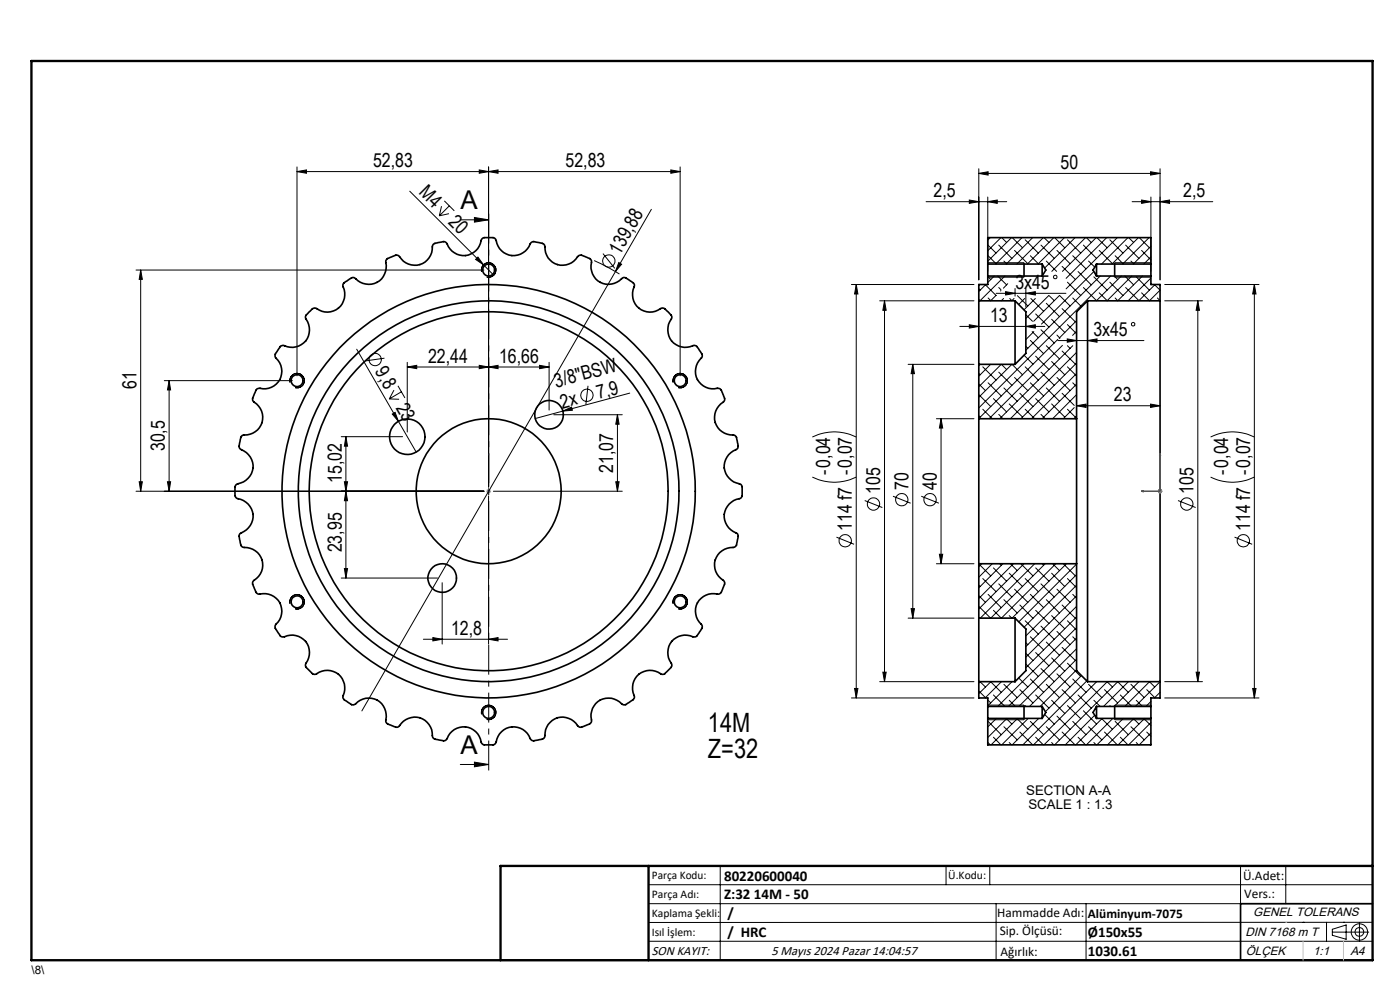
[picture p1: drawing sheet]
<svg xmlns="http://www.w3.org/2000/svg" width="297mm" height="210mm" viewBox="0 0 297 210" stroke-linecap="round" stroke-linejoin="round" font-family="sans-serif">
<g fill="none" stroke="#000" stroke-width=".35">
<path d="M209.6 56v2.6M209.6 56v-5.6h34.6v5.6M209.6 58.6v1.8h-2v3.4M209.6 58.6h11.5M209.6 56h11.5M217.2 55.7v3.1M221.1 56v2.6M221.1 56l.8 1.3-.8 1.3M232.6 56v2.6M232.6 56l-.7 1.3 .7 1.3M232.6 58.6h11.6M232.6 56h11.6"/>
<path d="M236.5 55.7v3.1M244.2 56v2.6M244.2 58.6v1.8h1.9v3.4M65.4 66.3l.4-.3a1.05 1.05 0 0 1 1.4-.5 3.8 3.8 0 0 0 4.8-.3 3.8 3.8 0 0 0 .7-4.7 1.33 1.33 0 0 1 1.1-1l.4-.3a.89 .89 0 0 1 1.3-.1 3.8 3.8 0 0 0 4.7 .7 3.8 3.8 0 0 0 1.6-4.5 3.1 3.1 0 0 1 2.2-1.2l.6 .2a3.8 3.8 0 0 0 4.5 1.8 3.8 3.8 0 0 0 2.7-4.1 2.82 2.82 0 0 1 2.1-.7 .82 .82 0 0 1 1 .4 3.8 3.8 0 0 0 4 2.5 3.8 3.8 0 0 0 3.3-3.5 2.81 2.81 0 0 1 2.2-.3 .79 .79 0 0 1 .9 .6 3.8 3.8 0 0 0 3.4 3.2 3.8 3.8 0 0 0 3.9-2.7 1.04 1.04 0 0 1 1.3-.1l.5 .1a1.06 1.06 0 0 1 1.2 .9 3.8 3.8 0 0 0 2.8 3.8 3.8 3.8 0 0 0 4.3-1.9 1.05 1.05 0 0 1 1.3 .1l.5 .2a1.04 1.04 0 0 1 1 1.1 3.8 3.8 0 0 0 2 4.3 3.8 3.8 0 0 0 4.7-1.1 3.9 3.9 0 0 1 2.3 1.3l.1 .4a3.8 3.8 0 0 0 .9 4.8 3.8 3.8 0 0 0 4.8 0 1.15 1.15 0 0 1 1.2 .6l.7 .7a.74 .74 0 0 1 .2 1 3.8 3.8 0 0 0 .2 4.8 3.8 3.8 0 0 0 4.7 .8 2.91 2.91 0 0 1 1.5 1.6 .77 .77 0 0 1-.1 1.1 3.8 3.8 0 0 0-.7 4.6 3.8 3.8 0 0 0 4.4 1.8 1.27 1.27 0 0 1 1 1.2 1.58 1.58 0 0 1 .2 1.5 3.9 3.9 0 0 0-1.9 4.5 3.9 3.9 0 0 0 4.1 2.7 1.3 1.3 0 0 1 .6 1.4l.1 .4a.89 .89 0 0 1-.4 1.3 3.8 3.8 0 0 0-2.4 4.1 3.8 3.8 0 0 0 3.5 3.3 4 4 0 0 1 .2 2.6l-.3 .3a3.8 3.8 0 0 0-3.5 3.5 3.8 3.8 0 0 0 2.8 4 3.8 3.8 0 0 1-.3 2.6l-.4 .3a3.8 3.8 0 0 0-4 2.8 3.8 3.8 0 0 0 1.9 4.4 1.85 1.85 0 0 1-.3 1.7 1.05 1.05 0 0 1-1.1 1 3.8 3.8 0 0 0-4.3 2.1 3.8 3.8 0 0 0 1 4.6 3.8 3.8 0 0 1-1.2 2.3l-.5 .1a3.8 3.8 0 0 0-4.8 1 3.8 3.8 0 0 0 .1 4.9l-.1 .6-.9 .8a.99 .99 0 0 1-1.4 .5 3.8 3.8 0 0 0-4.7 .3 3.8 3.8 0 0 0-.8 4.7 1.45 1.45 0 0 1-1 1l-.5 .3a.83 .83 0 0 1-1.2 .1 3.8 3.8 0 0 0-4.7-.7 3.8 3.8 0 0 0-1.7 4.5 3.7 3.7 0 0 1-2.4 1.2l-.4-.2a3.8 3.8 0 0 0-4.5-1.8 3.8 3.8 0 0 0-2.7 4.1 2.65 2.65 0 0 1-2 .7 .76 .76 0 0 1-1-.4 3.8 3.8 0 0 0-4.1-2.5 3.8 3.8 0 0 0-3.3 3.5 2.81 2.81 0 0 1-2.2 .3 .79 .79 0 0 1-.8-.6 3.8 3.8 0 0 0-3.5-3.2 3.8 3.8 0 0 0-3.9 2.6 1.28 1.28 0 0 1-1.5 .2l-.5-.1a.86 .86 0 0 1-1-.9 3.8 3.8 0 0 0-2.8-3.8 3.8 3.8 0 0 0-4.4 2 1.36 1.36 0 0 1-1.4-.3l-.5-.2a.91 .91 0 0 1-.8-1 3.8 3.8 0 0 0-2-4.3 3.8 3.8 0 0 0-4.6 1 1.11 1.11 0 0 1-1.2-.3l-.4-.3a1 1 0 0 1-.8-1.3 3.8 3.8 0 0 0-1.2-4.6 3.8 3.8 0 0 0-4.7 .1 1.29 1.29 0 0 1-1.3-.8 1.44 1.44 0 0 1-.8-1.2 3.8 3.8 0 0 0 .1-4.9 3.8 3.8 0 0 0-4.8-1 .99 .99 0 0 1-1-.8l-.3-.4a1.07 1.07 0 0 1-.2-1.5 3.7 3.7 0 0 0 .7-4.6 3.7 3.7 0 0 0-4.4-1.8 1.11 1.11 0 0 1-.9-1l-.1-.4a.99 .99 0 0 1 0-1.5 3.8 3.8 0 0 0 1.6-4.5 3.8 3.8 0 0 0-4-2.5 1.41 1.41 0 0 1-.6-1.4l-.1-.5a.86 .86 0 0 1 .4-1.2 3.8 3.8 0 0 0 2.4-4.1 3.8 3.8 0 0 0-3.4-3.3 2.92 2.92 0 0 1-.3-2.4l.4-.5a3.8 3.8 0 0 0 3.4-3.4 3.8 3.8 0 0 0-2.7-4 1.31 1.31 0 0 1-.1-1.6l.1-.5a.9 .9 0 0 1 .8-.9 3.8 3.8 0 0 0 3.8-2.9 3.8 3.8 0 0 0-1.9-4.3 1.43 1.43 0 0 1 .2-1.5l.3-.4a.86 .86 0 0 1 1-.8 3.8 3.8 0 0 0 4.2-2.1 3.8 3.8 0 0 0-1-4.6 2.59 2.59 0 0 1 .9-2 .81 .81 0 0 1 1.1-.4 3.8 3.8 0 0 0 4.6-1.1 3.8 3.8 0 0 0-.2-4.8 1.16 1.16 0 0 1 .6-1.1zM207.6 63.8v13.5M207.6 77.3v11.5M207.6 63.8h7.7M207.6 77.3h7.7M215.3 63.8v13.5M215.3 63.8l2.3 2.3v8.9l-2.3 2.3M230.7 63.8v80.8M230.7 63.8l-2.3 2.3v22.7"/>
<path d="M230.7 63.8h15.4M246.1 63.8v80.8M207.6 88.8v30.8M207.6 88.8h20.8M228.4 88.8v30.8M207.6 119.6v11.5M207.6 119.6h20.8M228.4 119.6v22.7l2.3 2.3M207.6 131.1v13.5M207.6 131.1h7.7M215.3 131.1v13.5M215.3 131.1l2.3 2.3v8.9l-2.3 2.3"/>
<path d="M207.6 144.6v3.5h2v1.8M207.6 144.6h7.7M209.6 149.9v2.5M209.6 152.4h11.5M209.6 152.4v5.6h34.6v-5.6M209.6 149.9h11.5M217.2 149.6v3.1M221.1 149.9v2.5M221.1 149.9l.8 1.2-.8 1.3M230.7 144.6h15.4M232.6 149.9v2.5M232.6 149.9l-.7 1.2 .7 1.3"/>
<path d="M232.6 152.4h11.6M232.6 149.9h11.6M236.5 149.6v3.1M244.2 149.9v2.5M246.1 144.6v3.5h-1.9v1.8M291.2 191.7h-28v12M106.2 203.7h185"/>
<circle cx="103.6" cy="57.3" r="1.27"/>
<circle cx="63" cy="80.7" r="1.25"/>
<circle cx="86.4" cy="92.6" r="3.8"/>
<circle cx="116.5" cy="88" r="3"/>
<circle cx="144.3" cy="80.7" r="1.27"/>
<circle cx="103.7" cy="104.2" r="43.8"/>
<circle cx="103.7" cy="104.2" r="40.4"/>
<circle cx="103.7" cy="104.2" r="15.4"/>
<circle cx="103.7" cy="104.2" r="38.1"/>
<circle cx="63" cy="127.7" r="1.25"/>
<circle cx="93.8" cy="122.6" r="3"/>
<circle cx="144.3" cy="127.7" r="1.27"/>
<circle cx="103.6" cy="151.1" r="1.27"/>
</g>
<g fill="none" stroke="#000" stroke-width=".21">
<path d="M63 36.4l2-.4v.8zM63 35.4v44.3M63 36.4h81.3M101.7 36l1.9 .4-1.9 .4zM103.6 36.4l2.1-.4v.8zM103.6 35.4v67.8M142.3 36l2 .4-2 .4zM144.3 35.4v44.3M207.6 36.8l2-.4v.7zM207.6 35.8v23.6M207.6 36.8h38.5M244.1 36.4l2 .4-2 .3z"/>
<path d="M246.1 35.8v23.6M28.9 57.3h73.8M29.8 57.3l.4 2h-.7zM29.8 57.3v46.9M86.9 40.6l15.7 15.6M93.7 43.7l-.5 2.1M94.3 42.6l2.1 2.1M95.3 45.3l-2.1 .5M95.3 43.7l-2.1 2.1M97.6 46.6h6M100.6 46.1l3 .5-3 .5zM100.9 55l.5-.5 1.2 1.7z"/>
<path d="M102.2 57.7a1.54 1.54 0 0 1 1.3-2 1.54 1.54 0 0 1 1.7 1.7 1.54 1.54 0 0 1-1.9 1.4M102.6 56.2l2.1 2.2M126 55.3l5.4 2.8M127.9 53.8l2.5 3.1M130.6 57.6l-53.8 93.2M131.3 55.7l.6 .3-1.3 1.6zM138.2 44.4l-7.6 13.2M196.5 42.8h17.1M205.6 42.4l2 .4-2 .3zM209.5 58.7l.7 .6M209.5 52l1.8 1.7M209.5 58.8h7.7"/>
<path d="M209.5 55.7h7.7M209.5 42.8l2.1-.4v.7zM209.5 41.8v15.7M209.6 54.2l1.8 1.8M210.1 50.4l-.6 .5M210.9 58.6l-1.4 1.3M211.7 58.6l1.8 1.8M211.9 52l2.8 2.8M212.3 50.4l-2.8 2.8M212.5 50.4l1 1M213 55.4l.6 .6M213.2 58.6l-5.3 5.2"/>
<path d="M214.6 50.4l-5.1 5M214.7 50.4l2.2 2.2M215.2 53.1l2.9 2.8M216.8 50.4l-5.6 5.6M217.5 50.9l2.8 2.8M218.6 54.2l1.7 1.8M219.1 50.4l-5.6 5.6M220.8 52l2.9 2.8M221.3 50.4l-5.6 5.6M221.5 50.4l1 1M222 55.4l2.2 2.2M223.6 50.4l-5.7 5.6"/>
<path d="M223.7 50.4l2.2 2.2M224.2 53.1l2.8 2.8M225.3 56.5l2.8 2.8M225.8 50.4l-5.6 5.6M226.4 59.9l2.9 2.8M226.4 50.9l2.9 2.8M227.6 54.2l2.8 2.8M228.1 50.4l-6.5 6.5M228.7 57.6l2.8 2.8M229.8 52l2.8 2.8M230.3 50.4l-7.2 7.2M230.5 50.4l1 1"/>
<path d="M230.9 55.4l1.3 1.2M232.1 57.6l-11.2 11.1M232.1 58.7l2.8 2.9M232.6 50.4l-7.2 7.2M232.7 50.4l2.2 2.2M233.2 53.1l2.8 2.8M233.4 58.6l-15.8 15.7M234.8 50.4l-8.6 8.6M235.4 59.9l2.8 2.8M235.4 50.9l2.8 2.8M235.6 58.6l-28 27.9M236.4 58.6l.7 .7"/>
<path d="M236.5 58.8h7.7M236.5 55.7h7.7M236.6 54.2l1.7 1.8M237 50.4l-10.8 10.9M237.9 58.6l-5.3 5.2M238.6 58.6l1.9 1.8M238.8 52l2.8 2.8M239.3 50.4l-5.6 5.6M239.4 50.4l1.1 1M239.9 55.4l.7 .6M240.1 58.6l-5.3 5.2M240.2 42.8h17.1"/>
<path d="M241.1 58.7l2.7 2.9M241.5 50.4l-5.6 5.6M241.7 50.4l2.1 2.2M242.2 53.1l2 2M242.2 42.4l2 .4-2 .3zM242.4 58.6l-5.3 5.2-.5-.6M243.8 50.4l-5.6 5.6M244.2 52.2l-3.8 3.8M244.2 54.5l-1.6 1.5M244.2 59l-4.9 4.8M244.2 41.8v15.7M246.1 42.8l2-.4v.7z"/>
<path d="M75.7 74.1l12.6 21.8M81.6 76l-4 .5M86.4 77.8l2-.3v.7zM86.4 76.9v14.7M86.4 77.8h30.1M101.7 77.5l1.9 .3-1.9 .4zM103.6 77.8l2.1-.3v.7zM114.5 77.5l2 .3-2 .4zM116.5 76.9v10.1M180.6 60.4h26M181.6 60.4l.4 2h-.7zM181.6 60.4v87.7"/>
<path d="M186.6 63.8h20M187.6 63.8v80.8M187.6 63.8l.4 2h-.7zM192.7 77.3h13.9M193.6 77.3l.4 2h-.7zM193.6 77.3v53.8M203.6 69.2h18.1M205.6 68.9l2 .3-2 .4zM207.6 79.2l.3 .3M207.6 63.5l.4 .3M207.6 61.2l.3 .4M207.9 77.3l-.3 .3"/>
<path d="M208.5 77.8l2.8 2.8M209 60.4l2.3 2.3M209.1 60.4l-1.5 1.4M209.6 63.2l.6 .6M210.1 77.3l-2.5 2.5M211.3 62.6l-1.2 1.2M211.3 62.2h14.8M211.9 78.9l2.8 2.8M211.9 61l.4 .4M212.3 61.6v.1M212.4 77.3l-4.8 4.7M212.4 77.3l1.1 1.1"/>
<path d="M212.9 63.3l-.5 .5M213.3 61.9l2 .3-2 .4zM213.8 60.2l-.9 .9M214.2 63.3l.5 .5M215.1 63.3l-.5 .5M215.3 61.2v1.6M215.8 62.7l2.3 2.2M216.9 79.5l-2.2-2.2-7.1 7M217.2 75.3l1.9 1.9M217.4 63.3l-1.3 1.3M217.5 77.8l2.8 2.8M217.6 73.5l.5 .4"/>
<path d="M217.6 66.8l1.4 1.3M217.6 69.2l2-.3v.7zM217.6 62.2l2-.3v.7zM217.6 61.2v3.9M218.6 72.2l2.8 2.8M218.7 63.3l2.7 2.7M219 70.3l1.3 1.3M219.3 70.3l-1.7 1.7M219.6 63.3l-2.4 2.4M219.7 75.6l2.8 2.8M219.7 66.6l2.8 2.8M220.8 78.9l2.9 2.8"/>
<path d="M220.8 69.9l2.9 2.9M222 73.3l2.8 2.8M222 64.3l2.8 2.9M222.5 62.7l-4.9 4.8M222.6 62.7l1.1 1.1M223.1 76.7l2.8 2.8M223.1 67.7l2.8 2.8M224.2 71.1l.7 .6M224.4 72l-16.8 16.8M224.4 72.2h18.3M224.7 62.7l-5.4 5.4M224.8 62.7l2.2 2.2"/>
<path d="M225.3 74.5l2.8 2.7M225.3 65.5l2.8 2.8M225.4 73.3l-15.6 15.5M226.4 71.9l2 .3-2 .4zM226.4 77.8l2 2M226.4 73.3l.6 .6M226.4 68.9l2 1.9M227.6 73.3l-15.5 15.5M227.6 63.2l1.8 1.9M228.4 74.7l-14.1 14.1M228.4 77l-11.8 11.8M228.4 79.2l-9.6 9.6"/>
<path d="M228.4 68l-3.7 3.7M228.4 70.3l-.9 .8M229.8 61l2.8 2.8M230.7 72.2l2-.3v.7zM233.2 62.1l1.7 1.7M238.8 61l2.8 2.8M244.9 60.4l1.2 1.2-2.3 2.2-1.6-1.7M245 60.4l-3.4 3.4M245.5 63.2l.6 .6M247.1 60.4h20M247.1 63.8h8M254.1 63.8l.4 2h-.7z"/>
<path d="M254.1 63.8v80.8M266.1 60.4l.4 2h-.8zM266.1 60.4v87.7M34.9 80.7h27.1M35.9 80.7v23.5M35.9 80.7l.3 2h-.7zM61.5 81.1a1.54 1.54 0 0 1 1.4-1.9 1.54 1.54 0 0 1 1.6 1.7 1.54 1.54 0 0 1-1.9 1.3M72.4 92.6h13M73.4 92.6l.3 2h-.6zM73.4 92.6v30M82.6 84.6l2.1 .1M83.2 87.8l.6-.3 .7 1.9z"/>
<path d="M83.6 82.8l-1 1.8M84.4 81.8l1.5 2.6M85.2 83.1l-2.6 1.5M117.5 88h14.5M119.4 87.2l1.8-.8 .2 .6zM119.4 87.2l-5.9 1.6M124.7 81.8l-.4 4.1M131 88v16.2M131 88l.3 2h-.7zM133.6 83.4l-14.2 3.8M142.8 81.1a1.54 1.54 0 0 1 1.4-1.9 1.54 1.54 0 0 1 1.6 1.7 1.54 1.54 0 0 1-1.9 1.3M172.3 92.7a10.4 10.4 0 0 1 9.3 0"/>
<path d="M198.6 88.8h8M199.6 88.8l.4 2h-.7zM199.6 88.8v30.8M207.6 88.2l.3 .3M207.6 83.7l2.6 2.5M207.6 81.4l1.5 1.5M208.5 86.8l2 2M209.6 81.2l2.8 2.8M210.7 84.6l2.8 2.8M211.9 87.9l.9 .9M213 82.3l2.8 2.8M214.1 85.7l2.8 2.8"/>
<path d="M215.2 80.1l2.9 2.8M216.4 83.4l2.7 2.8M217.5 86.8l2 2M218.6 81.2l2.8 2.8M219.7 84.6l2.8 2.8M220.8 87.9l.9 .9M222 82.3l2.8 2.8M223.1 85.7l2.8 2.8M224.2 80.1l2.8 2.8M225.3 83.4l2.6 2.6M226.4 86.8l2 2M227.6 81.2l.8 .8"/>
<path d="M227.9 86.5l-2.3 2.3M228.4 81.5l-7.3 7.3M228.4 83.7l-5.1 5.1M228.4 88.2l-.6 .6M228.4 86.1l2-.4v.7zM228.4 86.1h17.7M244.1 85.7l2 .4-2 .3zM256.8 92.7a10.4 10.4 0 0 1 9.3 0M28.9 104.2h73.8M29.5 102.2h.7l-.4 2zM35.5 102.2h.7l-.3 2zM73.1 102.2h.6l-.3 2z"/>
<path d="M73.4 104.2l.3 2h-.6zM103.6 105.2v31.4M104.7 104.2h27.3M130.6 102.2h.7l-.3 2zM172.3 101.2a10.4 10.4 0 0 0 9.3 0M177.4 113.9l3.8 1.6M183.4 106.2l3.8 1.5M189.4 105.3l3.8 1.4M195.4 105.3l3.8 1.4M198.6 119.6h8M199.3 117.6h.7l-.4 2zM207.6 119.6l2.6 2.6"/>
<path d="M208.3 119.6l-.7 .6M210.5 119.6l-2.9 2.8M212.1 119.6l.3 .3M212.8 119.6l-5.2 5.1M214.3 119.6l1.5 1.4M215 119.6l-7.4 7.4M216.6 119.6l2.5 2.6M217.2 119.6l-9.6 9.6M219.5 119.6l-11.5 11.5M221.1 119.6l.3 .3M221.7 119.6l-11.5 11.5M223.3 119.6l1.5 1.4"/>
<path d="M224 119.6l-11.6 11.5M225.6 119.6l2.5 2.6M226.2 119.6l-11.5 11.5-.6-.5M228.4 119.7l-12.3 12.2M249.9 106.2l3.7 1.5M256.8 101.2a10.4 10.4 0 0 0 9.3 0M261.9 113.9l3.7 1.6M61.5 128a1.54 1.54 0 0 1 1.4-1.9 1.54 1.54 0 0 1 1.6 1.7 1.54 1.54 0 0 1-1.9 1.3M72.4 122.6h20.4M73.1 120.6h.6l-.3 2zM89.8 135.6h17.9M91.8 135.2l2 .4-2 .4z"/>
<path d="M93.8 123.6v13M103.6 135.6l2.1-.4v.8zM142.8 128a1.54 1.54 0 0 1 1.4-1.9 1.54 1.54 0 0 1 1.6 1.7 1.54 1.54 0 0 1-1.9 1.3M192.7 131.1h13.9M193.3 129.1h.7l-.4 2zM207.6 128.6l2.5 2.5M207.6 126.4l1.5 1.4M207.6 124.1l.3 .3M208.5 122.7l2.8 2.8M209.6 126.1l2.8 2.8M210.7 129.5l1.7 1.6M210.7 120.5l2.8 2.8"/>
<path d="M211.9 123.9l2.8 2.7M213 127.2l2.8 2.8M214.1 121.6l2.8 2.8M215.2 125l2.9 2.8M216.4 128.3l2.7 2.9M217.5 131.7l2.8 2.8M217.5 122.7l2.8 2.8M217.6 138.6l1.5 1.5M217.6 136.3l.5 .5M218.6 135.1l2.8 2.8M218.6 126.1l2.8 2.8M219.7 138.4l2.8 2.8"/>
<path d="M219.7 129.5l2.8 2.7M219.7 120.5l2.8 2.8M220.8 132.8l2.9 2.8M220.8 123.9l2.9 2.7M222 136.2l2.8 2.8M222 127.2l2.8 2.8M223.1 139.6l2.8 2.8M223.1 130.6l2.8 2.8M223.1 121.6l2.8 2.8M224.2 133.9l2.8 2.9M224.2 125l2.8 2.8M225.3 137.3l2.8 2.8"/>
<path d="M225.3 128.3l2.8 2.9M226.4 131.7l2 2M226.4 122.7l2 2M227.6 135.1l.8 .8M227.6 126.1l.8 .8M228.4 121.9l-11.2 11.2M228.4 124.1l-10.8 10.8M228.4 126.4l-10.8 10.8M228.4 128.6l-10.8 10.8M228.4 130.9l-10.8 10.7M228.4 133.1l-16.7 16.8M228.4 135.4l-14.5 14.5"/>
<path d="M228.4 137.6l-12.3 12.3M228.4 139.8l-10 10.1M102.2 151.5a1.54 1.54 0 0 1 1.3-1.9 1.54 1.54 0 0 1 1.7 1.6 1.54 1.54 0 0 1-1.9 1.4M180.6 148.1h26M181.3 146h.7l-.4 2.1zM186.6 144.6h20M187.3 142.6h.7l-.4 2zM207.6 146.6l1.5 1.5M207.9 144.6l1.2 1.1M208 144.6l-.4 .3M209.5 157.5l.6 .5M209.5 148.5l.7 .6"/>
<path d="M209.5 152.7h7.7M209.5 149.6h7.7M209.6 153l2.8 2.8M210.1 144.6l2.3 2.3M210.2 144.6l-2.6 2.5M210.7 156.4l1.6 1.6M210.7 147.4l2.5 2.5M211.2 152.4l.1 .1M211.4 152.4l-1.9 1.8M212.4 144.6l-3.4 3.5M213 154.2l2.8 2.7M213 145.2l2.8 2.8"/>
<path d="M213.5 152.4l1.2 1.2M213.6 152.4l-4.1 4M214.1 157.5l.5 .5M214.1 148.5l1.3 1.4M214.6 144.6l-5.1 5.1M215.7 152.4l2.4 2.3M215.9 152.4l-5.6 5.6M216.1 143.8l2 1.9M216.4 155.3l2.7 2.7M216.4 146.3l2.7 2.8M217.5 149.7l.2 .2M217.6 140.9l2.7 2.6"/>
<path d="M218.1 152.4l-5.6 5.6M218.6 153l2.8 2.8M218.6 144l2.8 2.9M219.7 156.4l1.6 1.6M219.7 147.4l2.8 2.8M220.2 152.4l.1 .1M220.3 152.4l-5.6 5.6M220.8 141.8l2.9 2.8M221.6 151.5l2.1 2.1M222 154.2l2.8 2.7M222 145.2l2.8 2.8M223.1 157.5l.5 .5"/>
<path d="M223.1 148.5l2.8 2.8M224.2 151.9l2.8 2.8M224.2 142.9l2.8 2.8M225.3 155.3l2.8 2.7M225.3 146.3l2.8 2.8M226.4 149.7l2.9 2.8M226.4 140.7l2.9 2.8M227.6 153l2.8 2.8M227.6 144l2.8 2.9M228.4 142.1l-7.7 7.8M228.7 156.4l1.6 1.6M228.7 147.4l2.8 2.8"/>
<path d="M229.4 143.3l-7.6 7.7M229.8 150.8l2.8 2.8M230.6 144.4l-13.6 13.6M230.9 154.2l2.9 2.7M230.9 145.2l2.9 2.8M232.1 157.5l.5 .5M232.1 148.5l1.3 1.4M232.2 151.7l-6.2 6.3M232.6 144.6h.1M232.7 144.6l-13.4 13.4M233.7 152.4l2.3 2.3M233.8 152.4l-5.6 5.6"/>
<path d="M234.3 155.3l2.7 2.7M234.3 146.3l2.8 2.8M234.8 144.6l1.2 1.1M234.9 144.6l-13.4 13.4M235.4 149.7l.2 .2M236.1 152.4l-5.6 5.6M236.5 152.7h7.7M236.5 149.6h7.7M236.6 153l2.8 2.8M237.7 156.4l1.6 1.6M237.7 147.4l2.4 2.5M238.2 152.4v.1"/>
<path d="M238.3 152.4l-5.6 5.6M239.4 146.9l-2.3-2.3-13.4 13.4M239.4 144.6l-5.3 5.3M239.9 154.2l2.8 2.7M239.9 145.2l2.8 2.8M240.4 152.4l1.2 1.2M240.6 152.4l-5.7 5.6M241.1 157.5l.4 .5M241.1 148.5l1.3 1.4M241.6 144.6l-5.2 5.3M242.6 152.4l1.6 1.5M242.8 152.4l-5.6 5.6"/>
<path d="M243.3 155.3l.9 .9M243.3 146.3l1.7 1.8M244.2 148.8l-1.1 1.1M244.2 153.3l-4.8 4.7M244.2 155.5l-2.5 2.5M244.2 157.8l-.3 .2M245 145.7l-1.1-1.1-5.3 5.3M246.1 144.6h.1M246.1 144.6l-5.3 5.3M246.1 146.9l-1.2 1.2M247.1 148.1h20M247.1 144.6h8"/>
<path d="M253.8 142.6h.7l-.4 2zM265.7 146h.8l-.4 2.1zM97.6 162.2h6M100.6 161.7l3 .5-3 .5zM137.6 187.7h153.6M137.6 191.7h153.6M137.6 199.7h153.6M152.8 183.7v20M200.7 183.7v4M210 183.7v4M211.3 191.7v12M230.4 191.7v12"/>
<path d="M263.2 183.7v20M272.8 183.7v8M276.4 195.6h.1M281.4 195.6v4.1M282.6 197.7h7.8M282.6 197.1l3-.9v3l-3-.8zM285 195.6h.1M288.4 195.8v3.8M291.2 195.6l-153.6 .1"/>
<circle cx="129.2" cy="55.3" r="1.31"/>
<circle cx="223.9" cy="58.8" r=".37"/>
<circle cx="79.6" cy="76.3" r="1.3"/>
<circle cx="240.4" cy="68.8" r=".37"/>
<circle cx="124.5" cy="83.9" r="1.3"/>
<circle cx="179.3" cy="114.7" r="1.3"/>
<circle cx="185.3" cy="106.9" r="1.31"/>
<circle cx="191.3" cy="106" r="1.31"/>
<circle cx="197.3" cy="106" r="1.31"/>
<circle cx="251.8" cy="106.9" r="1.31"/>
<circle cx="263.8" cy="114.7" r="1.3"/>
<circle cx="288.4" cy="197.7" r="1.74"/>
<circle cx="288.4" cy="197.7" r=".93"/>
</g>
<path d="M103.6 96.2v.4v-.4M103.6 96.2v8M246.1 96.2v8h-4M246.1 96.2l.1 .4h-.2zM103.6 104.1v.2zM103.6 104.2h.1M242.1 104.2l.4-.1v.2z" fill="none" stroke="#00f" stroke-width=".21"/>
<path d="M103.2 104.2h1M103.3 103.8l.7 .8M103.6 103.7v1M104 103.8l-.7 .8M245.6 104.2h1M245.7 103.8l.8 .8M246.1 103.7v1M246.5 103.8l-.8 .8" fill="none" stroke="#808080" stroke-width=".21"/>
<path d="M103.7 44.6v119.6" fill="none" stroke="#000" stroke-width=".21" stroke-dasharray="6.3 1.3 1.3 1.3" stroke-dashoffset="-.7" stroke-linecap="butt"/>
<path d="M6.7 12.9h284.5v190.8h-284.5zM137.6 183.7v20M291.2 183.7h-185v20" fill="none" stroke="#000" stroke-width=".5"/>
<path d="M272.8 195.6h.1M276.4 199.7v4M285 199.7v4" fill="none" stroke="#c0c0c0" stroke-width=".21"/>
<path d="M100.6 46.1l3 .5-3 .5zM100.6 161.7l3 .5-3 .5z" fill="#000"/>
<g fill="#00f">
<path d="M103.6 104.1v.2zM103.6 96.2v.4z"/>
<path d="M242.1 104.2l.4 .1v-.2zM246.1 96.2l-.1 .4h.2zM242.1 104.2l.4 .1v-.2zM246.1 96.2l-.1 .4h.2z"/>
</g>
<g fill="#000">
<path d="M100.9 55l.5-.5 1.2 1.7zM131.3 55.7l.6 .3-1.3 1.6zM83.2 87.8l.6-.3 .7 1.9zM119.4 87.2l1.8-.8 .2 .6z"/>
<path d="M101.7 36l1.9 .4-1.9 .4zM63 36.4l2-.4v.8zM101.7 77.5l1.9 .3-1.9 .4zM86.4 77.8l2-.3v.7zM246.1 42.8l2-.4v.7zM242.2 42.4l2 .4-2 .3zM217.6 69.2l2-.3v.7zM205.6 68.9l2 .3-2 .4zM230.7 72.2l2-.3v.7zM226.4 71.9l2 .3-2 .4z"/>
<path d="M103.6 36.4l2.1-.4v.8zM142.3 36l2 .4-2 .4zM103.6 77.8l2.1-.3v.7zM114.5 77.5l2 .3-2 .4zM91.8 135.2l2 .4-2 .4zM103.6 135.6l2.1-.4v.8zM205.6 42.4l2 .4-2 .3zM209.5 42.8l2.1-.4v.7zM213.3 61.9l2 .3-2 .4zM217.6 62.2l2-.3v.7zM228.4 86.1l2-.4v.7zM244.1 85.7l2 .4-2 .3zM207.6 36.8l2-.4v.7zM244.1 36.4l2 .4-2 .3z"/>
<path d="M187.6 63.8l.4 2h-.7zM187.3 142.6h.7l-.4 2z"/>
<path d="M254.1 63.8l.4 2h-.7zM253.8 142.6h.7l-.4 2z"/>
<path d="M29.5 102.2h.7l-.4 2zM29.8 57.3l.4 2h-.7zM35.5 102.2h.7l-.3 2zM35.9 80.7l.3 2h-.7zM130.6 102.2h.7l-.3 2zM131 88l.3 2h-.7zM73.1 102.2h.6l-.3 2zM73.4 92.6l.3 2h-.6z"/>
<path d="M73.4 104.2l.3 2h-.6zM73.1 120.6h.6l-.3 2zM193.6 77.3l.4 2h-.7zM193.3 129.1h.7l-.4 2zM181.6 60.4l.4 2h-.7zM181.3 146h.7l-.4 2.1zM266.1 60.4l.4 2h-.8zM265.7 146h.8l-.4 2.1zM199.6 88.8l.4 2h-.7zM199.3 117.6h.7l-.4 2z"/>
</g>
<g font-size="5.6">
<text x="150.2" y="155.2">14M</text>
<text x="150.2" y="160.9">Z=32</text>
</g>
<g font-size="5.5">
<text x="97.7" y="44.4">A</text>
<text x="97.7" y="159.9">A</text>
</g>
<g font-size="4.1">
<text x="79.1" y="35.5">52,83</text>
<text x="120" y="35.5">52,83</text>
<text x="225" y="35.8">50</text>
<text x="88.7" y="41" transform="rotate(45 88.7 41)">M4</text>
<text x="198.1" y="41.8">2,5</text>
<text x="251" y="41.8">2,5</text>
<text x="95" y="47.3" transform="rotate(45 95 47.3)">20</text>
<text x="131.5" y="54.2" transform="rotate(-60 131.5 54.2)">139,88</text>
<text x="215.4" y="61.3">3x45</text>
<text x="210" y="68.3">13</text>
<text x="231.9" y="71.3">3x45</text>
<text x="90.8" y="76.9">22,44</text>
<text x="105.9" y="76.9">16,66</text>
<text x="29" y="82.6" transform="rotate(-90 29 82.6)">61</text>
<text x="79.4" y="78.8" transform="rotate(60 79.4 78.8)">9,8</text>
<text x="118" y="82.2" transform="rotate(-15 118 82.2)">3/8&quot;BSW</text>
<text x="83.9" y="86.5" transform="rotate(60 83.9 86.5)">23</text>
<text x="119.2" y="86.7" transform="rotate(-15 119.2 86.7)">2x</text>
<text x="127" y="84.6" transform="rotate(-15 127 84.6)">7,9</text>
<text x="236.3" y="85.1">23</text>
<text x="35" y="95.7" transform="rotate(-90 35 95.7)">30,5</text>
<text x="130.1" y="100.3" transform="rotate(-90 130.1 100.3)">21,07</text>
<text x="176.1" y="100.8" transform="rotate(-90 176.1 100.8)">-0,04</text>
<text x="260.5" y="100.8" transform="rotate(-90 260.5 100.8)">-0,04</text>
<text x="72.5" y="102.4" transform="rotate(-90 72.5 102.4)">15,02</text>
<text x="186.7" y="104.8" transform="rotate(-90 186.7 104.8)">105</text>
<text x="192.7" y="103.9" transform="rotate(-90 192.7 103.9)">70</text>
<text x="198.7" y="103.9" transform="rotate(-90 198.7 103.9)">40</text>
<text x="253.2" y="104.8" transform="rotate(-90 253.2 104.8)">105</text>
<text x="180.7" y="112.6" transform="rotate(-90 180.7 112.6)">114 f7 -0,07</text>
<text x="265.2" y="112.6" transform="rotate(-90 265.2 112.6)">114 f7 -0,07</text>
<text x="72.5" y="117.2" transform="rotate(-90 72.5 117.2)">23,95</text>
<text x="95.7" y="134.7">12,8</text>
</g>
<g font-size="3.2">
<text x="153.6" y="190.8">Z:32 14M - 50</text>
<text x="153.6" y="186.8">80220600040</text>
<text x="154.3" y="194.8">/</text>
<text x="154.3" y="198.8">/ HRC</text>
<text x="230.8" y="198.7">Ø150x55</text>
<text x="230.8" y="202.8">1030.61</text>
</g>
<g font-size="2.8">
<text x="217.7" y="168.7">SECTION A-A</text>
<text x="218.2" y="171.5">SCALE 1 : 1.3</text>
<text x="263.7" y="186.7">Ü.Adet:</text>
<text x="263.9" y="190.5">Vers.:</text>
<text x="211.5" y="194.5">Hammadde Adı:</text>
<text x="230.8" y="194.7">Alüminyum-7075</text>
<text x="138.3" y="202.6">SON KAYIT:</text>
<text x="163.6" y="202.6">5 Mayıs 2024 Pazar 14:04:57</text>
<text x="212.1" y="198.4">Sip. Ölçüsü:</text>
<text x="212.2" y="202.7">Ağırlık:</text>
</g>
<g font-size="2.6">
<text x="265.9" y="194.4">GENEL TOLERANS</text>
<text x="264.2" y="198.5">DIN 7168 m T</text>
<text x="264.3" y="202.6">ÖLÇEK</text>
<text x="278.5" y="202.6">1:1</text>
<text x="286.5" y="202.6">A4</text>
</g>
<g font-size="2.5">
<text x="138.3" y="186.4">Parça Kodu:</text>
<text x="138.3" y="190.5">Parça Adı:</text>
<text x="201.2" y="186.5">Ü.Kodu:</text>
<text x="138.3" y="194.5">Kaplama Şekli:</text>
<text x="138.3" y="198.6">Isıl İşlem:</text>
<text x="6.7" y="206.7">\8\</text>
</g>
</svg>
